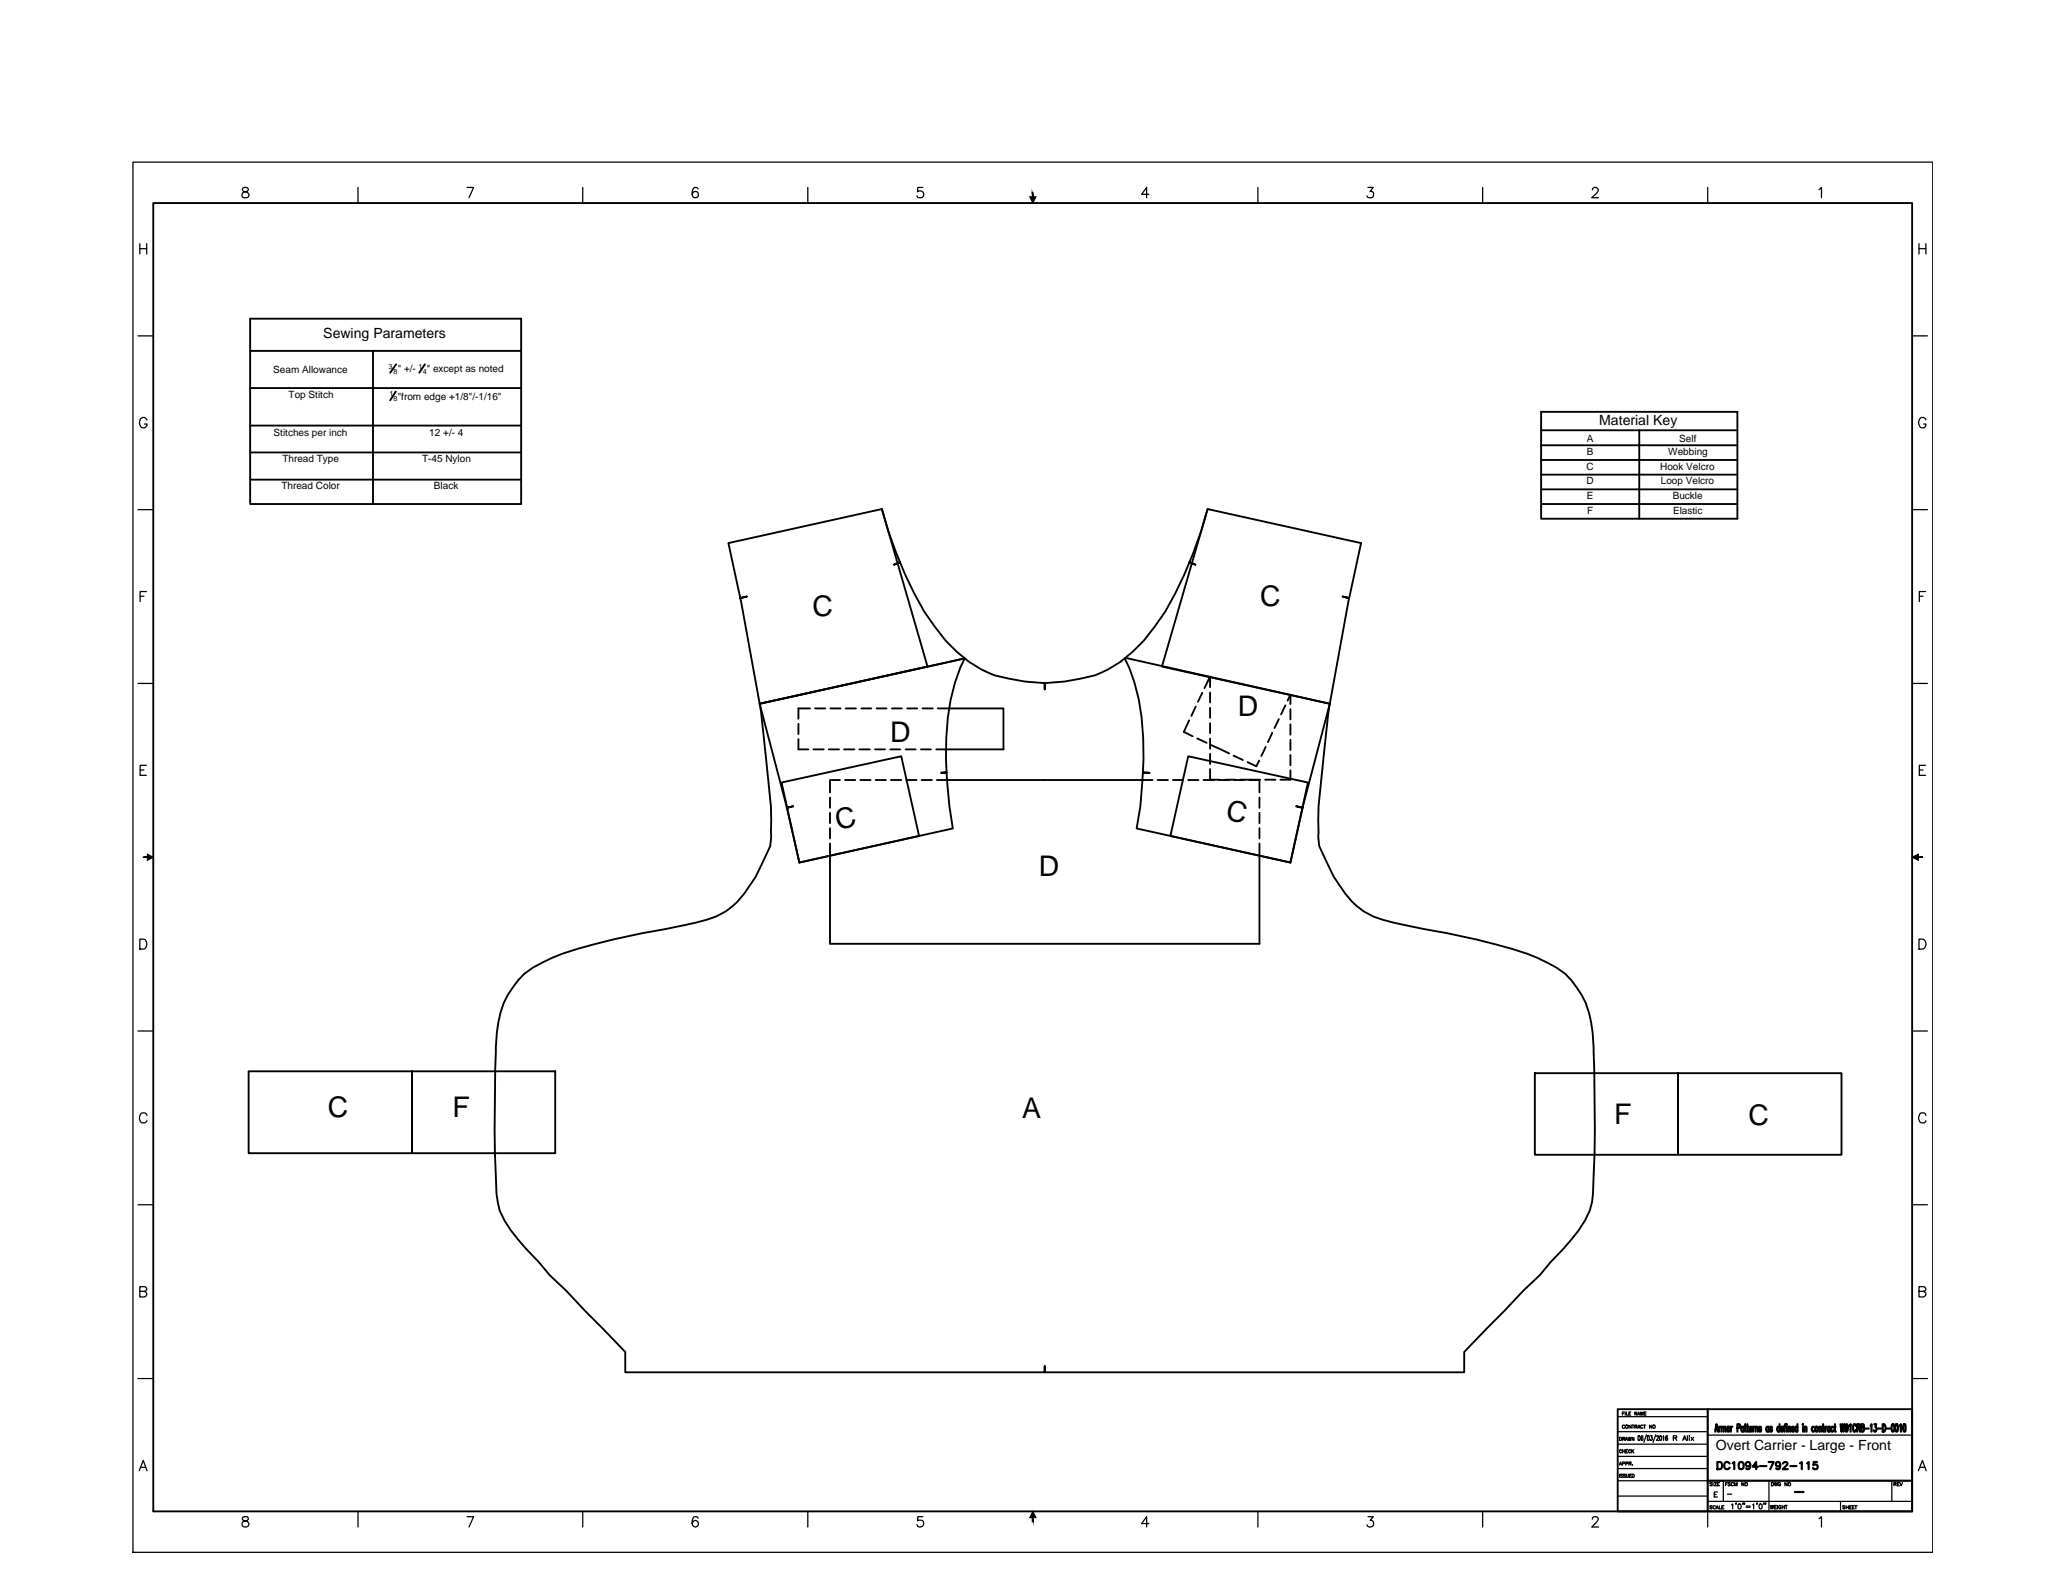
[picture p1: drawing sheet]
<svg xmlns="http://www.w3.org/2000/svg" width="279mm" height="216mm" viewBox="0 0 279 216" stroke-linecap="round" stroke-linejoin="round" font-family="sans-serif">
<!-- layer: T001L001 -->
<g fill="none" stroke="#000" stroke-width=".25">
<path d="M98.7 73.6l20.7-4.7 .9 3 1.6 4.2-.8 .4 .8-.4a38.4 38.4 0 0 0 6.2 10.7 16.5 16.5 0 0 0 6.6 4.7l4.1 .8 2.7 .2v.9v-.9l2.7-.2 2.1-.4a13.3 13.3 0 0 0 7.1-3.6 31.3 31.3 0 0 0 7-10.4l.7-1.8 .8 .4-.8-.4 1.6-4.2 .8-3 20.8 4.7-1.6 7.4-.9-.2 .9 .2-2.7 14.8-.7 6.8a64.6 64.6 0 0 0-.8 10.7l.2 1.3 1.1 2.5a15.2 15.2 0 0 0 4.9 6.3 16.5 16.5 0 0 0 5.5 1.9 154.6 154.6 0 0 1 14.5 3.2 22.3 22.3 0 0 1 7.3 3.4 11.9 11.9 0 0 1 3.7 8l.1 2.6a168.1 168.1 0 0 1-.2 20.3 11.5 11.5 0 0 1-2.8 5.1l-2.8 3.1-1.5 1.7-2.2 2.1-8 8.3v2.8h-56.8v-.9v.9h-56.8v-2.8l-8-8.3-2.3-2.1-1.4-1.7a30.3 30.3 0 0 1-4.7-5.7l-.6-1.4-.5-2.2a199.8 199.8 0 0 1 0-19.2 16 16 0 0 1 1.6-7.7 10 10 0 0 1 4.7-4.4 28.5 28.5 0 0 1 6.9-2.5 166.7 166.7 0 0 1 12.4-2.6 16.5 16.5 0 0 0 5.5-1.9 13.6 13.6 0 0 0 4.8-6.3l1.2-2.5 .2-1.3a64.6 64.6 0 0 0-.8-10.7l-.7-6.8-2.7-14.8 .8-.2-.8 .2zM102.9 95.3l27.8-6.1a24.6 24.6 0 0 0-2.5 10.8l-.1 2.8 .1 1.8-.9 .1 .9-.1 .4 4.6 .4 3-20.7 4.6-1.7-7.4 .8-.2-.8 .2zM108.1 96v1.4M108.1 98v1.4M128.6 96h7.3v5.5h-7.7M130.7 89.2l-27.8 6.1M152.6 89.1l27.5 6.2-3.7 14.1-.8-.2 .8 .2-1.6 7.4-20.9-4.6 .5-3 .4-4.6 .9 .1-.9-.1a32.5 32.5 0 0 0-1.9-14.2l-.6-1.2M160.3 99.1l1.2 .6M163.9 91.7v1.4M163.9 93.8v1.4M163.9 95.9v1.3M163.9 97.9v1.4"/>
<path d="M174.8 94.1v1.3M174.8 96v1.4M174.8 98.1v1.4M108.1 100.1v1.4M112.4 115.9v11.9h58.2v-11.9M128.2 105.6h26.5M162.2 100l1.2 .6M163.9 104.2v1.4h1.3M163.9 100v1.4M163.9 102.1v1.4M164 100.9l2.5 1.2M165.9 105.6h1.4"/>
<path d="M167.1 102.3l1.2 .6M168 105.6h2.7M169 103.2l1.2 .6M171.3 105.6h1.4M174.8 104.3v1.3h-1.4M174.8 100.2v1.4M174.8 102.3v1.4"/>
</g>
<!-- layer: 0 -->
<g fill="none" stroke="#000" stroke-width=".25">
<path d="M20.8 27.5h238.2v177.2h-238.2zM33.9 43.2h36.7v25.1h-36.7zM33.9 47.5h36.7M33.9 52.6h36.7M33.9 57.6h36.7M50.5 47.5v20.8M53.6 53l-.8 1.2M53.7 49.3l-.9 1.2M57.5 49.3l-.7 1.2M208.7 55.8h26.6v14.5h-26.6zM208.7 58.3h26.6M222 58.3v12"/>
<path d="M33.9 61.3h36.7M33.9 65h36.7M119.4 68.9l6.2 21.4-22.7 5M163.5 68.9l-6.1 21.4 22.7 5M208.7 60.3h26.6M208.7 62.3h26.6M208.7 64.3h26.6M208.7 66.3h26.6M208.7 68.3h26.6M108.1 96h1.6M110.4 96h1.4M112.5 96h1.3"/>
<path d="M114.5 96h1.4M116.6 96h1.4M118.7 96h1.4M120.8 96h1.3M122.9 96h1.3M124.9 96h1.4M127 96h1.6M161.1 97.6l-.8 1.5M161.9 95.7l-.6 1.3M162.8 93.8l-.6 1.3M163.9 91.6l-.8 1.6M172.3 99.3l-.6 1.2"/>
<path d="M173.2 97.4l-.6 1.2M174.1 95.5l-.6 1.3M174.8 94.1l-.4 .8M105.8 106l16.3-3.6 2.4 10.8-16.2 3.6zM108.1 101.5h1.4M110.2 101.5h1.4M112.2 101.5h1.4M112.4 108v1.4M112.4 110.1v1.4M112.4 112.2v1.4M112.4 114.2v1.7M113.8 105.6h-1.4v1.7"/>
<path d="M114.3 101.5h1.4M114.4 105.6h1.4M116.4 101.5h1.4M116.5 105.6h1.4M118.5 101.5h1.4M118.6 105.6h1.4M120.6 101.5h1.3M120.7 105.6h1.4M122.7 101.5h1.3M122.7 105.6h1.4M124.7 101.5h1.4M124.8 105.6h1.4"/>
<path d="M126.8 101.5h1.4M126.9 105.6h1.3M154.7 105.6h1.4M156.8 105.6h1.4M158.8 105.6h1.4M160.9 102.4l16.2 3.6-2.3 10.8-16.3-3.6zM160.9 105.6h1.4M163 105.6h1.4M165.1 105.6h1.4M167.1 105.6h1.4M169.2 105.6h1.4v1.7M170.5 103l-.3 .8"/>
<path d="M170.6 108v1.4M170.6 110.1v1.4M170.6 112.2v1.4M170.6 114.2v1.7M171.4 101.2l-.6 1.2M33.7 145.1h22.1v11.1h-22.1zM55.8 145.1h19.4v11.1h-19.4zM207.9 145.4h19.4v11h-19.4zM227.3 145.4h22.1v11h-22.1zM219.1 190.9h39.9v13.8h-39.9z"/>
</g>
<!-- layer: AM_BOR -->
<g fill="#000" stroke="#000" stroke-width=".14">
<path d="M139.5 26.7h.8l-.4 .8zM20 115.7l.8 .4-.8 .4zM259 116.1l.8-.4v.8zM139.9 204.7l.4 .9h-.8z"/>
<path d="M139.8 26.1l.1 .6v-.6zM139.8 26.1l.1 .6h-.1z"/>
<path d="M19.4 116.1h.6zM19.4 116.1h.6z"/>
<path d="M259.8 116.1h.6zM259.8 116.1h.6h-.6z"/>
<path d="M139.8 205.6v.5h.1zM139.8 205.6h.1v.5z"/>
</g>
<g fill="none" stroke="#000" stroke-width=".17">
<path d="M18 22h243.8v188.3h-243.8zM18.9 33.7h1M18.9 33v1.4M19.9 33v1.4M32.9 25.5a.27 .27 0 0 0-.1 .2 .27 .27 0 0 0 .2 .2 .49 .49 0 0 1 .6 .2 .49 .49 0 0 1-.1 .6l-.4 .1-.3-.1a.51 .51 0 0 1 .1-.6 .51 .51 0 0 1 .5-.2 .27 .27 0 0 0 .2-.2 .27 .27 0 0 0-.1-.2l-.1-.1zM48.5 25.4v2.1M63.3 25.4h.8l-.6 1.4M78.9 25.4v2.1M94.5 25.6a.38 .38 0 0 0-.5-.1 .82 .82 0 0 0 .1 1.3 .43 .43 0 0 0 .5-.4 .43 .43 0 0 0-.4-.5 .43 .43 0 0 0-.5 .4M109.4 25.4v2.1M125 25.4h-.7v.6a.49 .49 0 0 1 .7 0 .49 .49 0 0 1-.1 .7 .49 .49 0 0 1-.7-.2M155.6 26.3h-1l.7-.9v1.4"/>
<path d="M170.4 25.4v2.1M185.3 25.4h.7l-.4 .5a.44 .44 0 0 1 .4 .5 .44 .44 0 0 1-.6 .4l-.1-.1-.2-.2M200.8 25.4v2.1M215.7 25.7v-.1l.2-.2a.45 .45 0 0 1 .6 .4l-.2 .3-.7 .7h.9M231.3 25.4v2.1M246.4 25.7l.3-.3v1.4M259.9 33v1.4M259.9 33.7h.9M260.8 33v1.4M18.7 45.5h2.1M19.9 56.9a.52 .52 0 0 0-.6-.4 .52 .52 0 0 0-.4 .6v.3a.51 .51 0 0 0 .5 .5 .51 .51 0 0 0 .5-.5h-.3M259 45.5h2"/>
<path d="M260.8 56.9a.5 .5 0 0 0-.6-.4 .5 .5 0 0 0-.3 .6v.3a.49 .49 0 0 0 .4 .6 .49 .49 0 0 0 .5-.6h-.3M18.7 69h2.1M259 69h2M18.7 92.6h2.1M19 80.8h.5M19.8 80.1h-.8v1.4M259 92.6h2M259.9 80.8h.5M260.8 80.1h-.9v1.4M19 104.3h.5M19.8 103.7h-.8v1.3h.8M259.9 104.3h.5"/>
<path d="M260.8 103.7h-.9v1.3h.9M18.7 139.6h2.1M18.9 127.2h.5a.71 .71 0 0 1 .5 .7 .71 .71 0 0 1-.5 .7h-.5zM259 139.6h2M259.9 127.2h.5a.71 .71 0 0 1 .5 .7 .71 .71 0 0 1-.5 .7h-.5zM19.9 151.1a.52 .52 0 0 0-.6-.4 .52 .52 0 0 0-.4 .5v.4a.53 .53 0 0 0 .4 .5 .53 .53 0 0 0 .6-.3M260.8 151.1a.5 .5 0 0 0-.5-.4 .5 .5 0 0 0-.4 .5v.4a.51 .51 0 0 0 .4 .5 .51 .51 0 0 0 .5-.3M18.7 163.2h2.1M18.9 174.9h.6a.36 .36 0 0 0 .4-.4l-.2-.2h-.8v1.4h.6a.38 .38 0 0 0 .4-.3 .38 .38 0 0 0-.2-.4l-.2-.1M259 163.2h2M259.9 174.9h.6a.32 .32 0 0 0 .3-.3 .32 .32 0 0 0-.3-.3h-.6v1.4h.6a.38 .38 0 0 0 .3-.4 .38 .38 0 0 0-.3-.4M18.7 186.7h2.1"/>
<path d="M18.9 199.2l.5-1.4 .5 1.4M19.1 198.7h.6M219.1 193.9h12.2M219.1 195.6h12.2M219.1 197.3h12.2M219.1 191.9h12.2M219.1 198.9h12.2M219.3 198.4l.2-.4 .1 .4M219.3 194.7a.22 .22 0 0 1 .3 .2 .22 .22 0 0 1-.3 .2zM219.3 199.7v.4M219.3 198.3h.3M219.6 196.5a.15 .15 0 0 0-.1-.2 .15 .15 0 0 0-.2 .2v.1a.15 .15 0 0 0 .2 .2 .15 .15 0 0 0 .1-.1"/>
<path d="M219.7 198.2h.3v-.1l-.3-.1v.4M219.7 191.5h.2M219.8 194.9h.2l.1-.1-.3-.1v.4M219.8 199.7h-.3v.1l.3 .2-.1 .1h-.2M219.8 196.3v.5M219.8 196.5h.3M219.9 194.9l.2 .2M220 191.2h-.3v.5M220 193.1a.17 .17 0 0 0-.2-.1 .17 .17 0 0 0-.1 .3 .16 .16 0 0 0 .1 .1 .16 .16 0 0 0 .2 0M220.1 196.3v.5M220.1 195.1l.2-.4 .1 .4M220.1 191.2v.5"/>
<path d="M220.1 199.7h-.2v.1l.2 .2v.1h-.2M220.2 198.2h.2v-.2h-.2v.4M220.2 196.5h.2M220.2 195h.2M220.3 191.2v.5h.2M220.3 199.7v.4h.2v-.4M220.4 196.3h-.2v.5h.2M220.5 194.7l.1 .4 .1-.4 .1 .4 .1-.4M220.6 198.2h.3v-.1l-.3-.1v.4M220.6 191.5h.1M220.7 199.9h.1M220.8 198.2l.1 .2"/>
<path d="M220.9 191.2h-.3v.5h.3M220.9 196.5a.15 .15 0 0 0-.2-.2 .15 .15 0 0 0-.1 .2v.1a.15 .15 0 0 0 .1 .2 .15 .15 0 0 0 .2-.1M220.9 193v.4l-.3-.4v.4M221 199.7h-.3v.4h.3M221 196.3v.5M221 199.7h.2a.24 .24 0 0 1 .1 .2 .24 .24 0 0 1-.1 .2h-.2zM221 193h.3M221.1 198.4h.1M221.1 196.5l.2 .3M221.2 193v.4M221.3 194.7v.4l-.3-.4v.4M221.3 196.3l-.3 .3"/>
<path d="M221.4 193.2h.3v-.2h-.3v.4M221.5 193.2l.2 .2M221.7 191.2v.5l-.3-.5v.5M221.8 191.7l.1-.5 .2 .5M221.8 193.4l.2-.4 .1 .4M221.8 191.5h.3M221.8 193.3h.3M221.9 194.5a.35 .35 0 0 1 .3 .2 .35 .35 0 0 1-.2 .4h-.1l-.1-.1zM222.2 191.7v-.5l.1 .5 .2-.5v.5M222.5 193.1a.2 .2 0 0 0-.3 0 .2 .2 0 0 0 0 .3 .2 .2 0 0 0 .3 0M222.5 194.5h-.2v.6a.19 .19 0 0 0 .2-.2 .19 .19 0 0 0-.2-.2v.2M222.6 193h.3"/>
<path d="M222.7 191.5h.2M222.7 193v.4M222.9 191.2h-.2v.5h.2M223 194.3l-.4 1.1M223.2 194.5h.1l.1 .1-.1 .5h-.1l-.1-.1zM223.5 194.5h.2v.2a.18 .18 0 0 1 .1 .3 .18 .18 0 0 1-.3 .1v-.1M223.7 193v.4l-.3-.4v.4M224.3 194.3l-.4 1.1M224.4 194.6v-.1h.2v.2l-.3 .4h.3M224.8 194.5a.35 .35 0 0 1 .3 .2 .35 .35 0 0 1-.2 .4h-.1v-.1zM225.2 194.6l.1-.1v.6M225.8 194.5a.35 .35 0 0 0-.3 .2 .35 .35 0 0 0 .2 .4 .19 .19 0 0 0 .2-.2 .19 .19 0 0 0-.2-.2l-.1 .2"/>
<path d="M226.6 194.8h.4l.1-.2-.2-.1h-.3v.6M226.9 194.8l.2 .3M227.9 195.1l.2-.6 .3 .6M228 194.9h.3M228.5 194.5v.6M228.8 194.5h.1M228.8 194.7v.4M229 194.7l.4 .4M229.4 194.7l-.4 .4M231.3 194.4h27.7M259 186.7h2M259.8 199.2l.6-1.4 .5 1.4"/>
<path d="M260 198.7h.7M32.9 205.5l-.1 .3 .2 .1a.58 .58 0 0 1 .7 .6 .47 .47 0 0 1-.6 .3 .47 .47 0 0 1-.3-.6l.1-.1 .6-.2 .1-.3a.52 .52 0 0 0-.7-.1zM48.5 204.7v2.1M63.3 205.4h.8l-.6 1.4M78.9 204.7v2.1M94.5 205.6a.42 .42 0 0 0-.5-.1 .81 .81 0 0 0 .2 1.3 .44 .44 0 0 0 .4-.4 .44 .44 0 0 0-.4-.4 .44 .44 0 0 0-.5 .4M109.4 204.7v2.1M125 205.4h-.7v.6a.49 .49 0 0 1 .7 0 .49 .49 0 0 1-.1 .8 .49 .49 0 0 1-.7-.3M155.6 206.4h-1l.7-1v1.4M170.4 204.7v2.1M185.3 205.4h.7l-.4 .5a.46 .46 0 0 1 .4 .6 .46 .46 0 0 1-.6 .3l-.3-.3M200.8 204.7v2.1"/>
<path d="M215.7 205.8l.1-.3h.5a.28 .28 0 0 1 .1 .4l-.8 .9h.9M219.1 202.6h12.2M219.1 200.6h12.2M231.3 204.7v2.1M231.3 203.4h27.7M231.9 200.9h-.3v.1l.3 .1-.1 .1h-.2M231.9 204l-.3-.1v.2l.3 .2-.2 .1-.1-.1M232 200.8v.4M232.2 200.8h.3l-.3 .4h.3M232.2 202.4h.2M232.3 204a.17 .17 0 0 0-.2 0 .17 .17 0 0 0-.1 .2l.1 .2 .2-.1M232.4 204.4l.2-.5 .1 .5"/>
<path d="M232.5 204.2h.2M232.6 202.1h-.4v.7h.4M232.6 201h.2M232.8 203.9v.5h.3M232.9 200.8h-.3v.4h.3M233.2 204.2h.2M233.4 200.6v2.8M233.5 203.9h-.3v.5h.3M233.7 201h.2M233.9 200.8h-.2v.4M233.9 202.4h.6M234.3 200.9h-.3l.1 .1 .2 .1v.1h-.3"/>
<path d="M234.5 203.8l.2-.1v.7M234.8 200.9a.2 .2 0 0 0-.3 0 .2 .2 0 0 0 0 .3 .2 .2 0 0 0 .3 0M234.9 201.2v-.4l.2 .4 .2-.4v.4M235.1 203.6v.2M235.4 203.8l.2-.1a.35 .35 0 0 1 .2 .3 .35 .35 0 0 1-.2 .4l-.2-.2zM236.1 203.6h-.1h.1l-.1 .2M236.2 200.8v.4l-.3-.4v.4M236.3 203.6l-.1 .2M236.5 204.2h.5M236.5 204h.5M237.4 203.8l.1-.1v.7M238 203.6h-.1h.1l-.1 .2"/>
<path d="M238.3 203.7h.1a.35 .35 0 0 1 .2 .3 .35 .35 0 0 1-.2 .4l-.2-.3zM238.9 203.6v.2M239.2 203.6h-.1h.1l-.1 .2M239.6 200.6v4.1M239.8 203.9l.1 .5 .1-.5 .1 .5 .1-.5M239.9 200.8a.22 .22 0 0 1 .3 .2 .22 .22 0 0 1-.3 .2zM240.3 200.8l.1 .4 .1-.4 .1 .4 .1-.4M240.3 204.1h.2M240.6 203.9h-.3v.5h.3M240.7 203.9v.5M241.1 200.9a.2 .2 0 0 0-.2 0 .2 .2 0 0 0 0 .3 .2 .2 0 0 0 .2 0v-.1h-.1M241.2 204a.15 .15 0 0 0-.2-.1 .15 .15 0 0 0-.1 .2v.1a.15 .15 0 0 0 .1 .2 .15 .15 0 0 0 .2-.2h-.1"/>
<path d="M241.4 204.1h.3M241.4 203.9v.5M241.7 203.9v.5M241.7 203.9h.3M241.9 203.9v.5M242 200.8v.4l-.3-.4v.4M246.4 205.7l.3-.3v1.4M249.3 203.4v1.3M249.9 204h-.3v.1l.3 .1-.1 .2-.2-.1M250 203.9v.5M250 204.2h.3M250.3 203.9v.5"/>
<path d="M250.5 204.2h.1M250.8 203.9h-.3v.5h.3M250.9 204.2h.2M251.1 203.9h-.2v.5h.2M251.2 203.9h.3M251.3 203.9v.5M256.2 200.6v2.8M256.5 201h.3v-.1l-.3-.1v.4M256.7 201l.1 .2M257 201h.1M257.2 200.8h-.2v.4h.2M257.3 200.8l.2 .4 .2-.4"/>
<circle cx="220.3" cy="193.2" r=".2"/>
<circle cx="224" cy="193.2" r=".21"/>
<circle cx="236.5" cy="201" r=".21"/>
<circle cx="242.4" cy="201" r=".21"/>
</g>
<g fill="none" stroke="#000" stroke-width=".3">
<path d="M231.3 190.9v13.8M232.3 193.9l.2-1 .2 1M232.3 193.6h.3M232.6 198a.51 .51 0 0 1 .6 .5 .51 .51 0 0 1-.6 .5zM232.8 193.2v.7M233 193.2l-.1 .1-.1 .2M233.1 193.4l.2-.2 .1 .1v.6M233.1 193.2v.7M233.4 193.4l.2-.2 .1 .1v.6M234 193.3a.32 .32 0 0 1 .3 .2 .32 .32 0 0 1-.1 .4h-.2l-.1-.3zM234.2 198.2a.41 .41 0 0 0-.5-.1 .41 .41 0 0 0-.2 .5 .38 .38 0 0 0 .3 .4 .38 .38 0 0 0 .4-.2M234.4 193.2v.7"/>
<path d="M234.6 193.2l-.1 .1-.1 .2M234.7 198.2l.2-.2v1M235.3 193.4l.3-.1 .1-.2-.1-.2h-.3v1M235.6 198.1a.38 .38 0 0 1 .5 .1 .64 .64 0 0 1-.2 .8h-.3l-.1-.2v-.4zM236.1 193.4v-.1a.32 .32 0 0 0-.3 .2 .32 .32 0 0 0 .1 .4h.1l.1-.2M236.1 193.2v.7M236.3 193.2h.2M236.4 192.9v.8l.1 .2M236.6 193.2h.2M236.7 192.9v.8v.2h.1M237 193.5h.3l-.2-.3a.42 .42 0 0 0 0 .7l.2-.2M237 198.4a.32 .32 0 0 1-.4 .2 .32 .32 0 0 1-.1-.5 .32 .32 0 0 1 .5 0v.5l-.1 .4h-.2l-.2-.1"/>
<path d="M237.4 193.2v.7M237.6 193.2l-.1 .1-.1 .2M237.8 193.4l.1-.2 .1 .1 .1 .6M237.8 193.2v.7M238.1 198.7h-.7l.4-.7v1M238.4 198.6h.8M238.5 193.4l-.1-.2-.2 .2 .3 .3v.2h-.2l-.1-.2M239.5 193.4v-.1a.32 .32 0 0 0-.4 .2 .32 .32 0 0 0 .2 .4h.1l.1-.2M239.5 198h.7l-.5 1M239.5 193.2v.7M240 193.4l-.1-.2-.2 .2 .3 .2v.3h-.2l-.1-.2M241 193.4l-.1-.1a.32 .32 0 0 0-.3 .2 .32 .32 0 0 0 .2 .4h.1l.1-.2"/>
<path d="M241 192.9v1M241.1 198.4a.3 .3 0 0 1-.4 .2 .3 .3 0 0 1-.2-.4 .3 .3 0 0 1 .5-.1l.1 .3a.47 .47 0 0 1-.3 .6l-.2-.1M241.2 193.5h.3l-.1-.3a.37 .37 0 0 0-.2 .4 .37 .37 0 0 0 .2 .3l.1-.2M241.5 198.2a.3 .3 0 0 1 .3-.2 .3 .3 0 0 1 .3 .3l-.7 .7h.7M241.6 193.2h.2M241.8 192.9l-.1 .2v.8M242 192.9v.1zM242 193.3v.6M242.2 193.4v-.1h.3v.6M242.2 193.2v.7M242.5 198.6h.8M242.7 193.5h.3l-.1-.3-.2 .2v.3l.1 .2 .2-.2"/>
<path d="M243.4 193.4l-.1-.2-.2 .2 .1 .5h.1l.1-.2M243.4 192.9v1M243.8 198.2l.2-.2v1M244.2 192.9v.1zM244.2 193.3v.6M244.4 193.4v-.1h.3v.6M244.4 193.2v.7M244.7 198.2l.3-.2v1M245.7 193.4v-.1a.32 .32 0 0 0-.4 .2 .32 .32 0 0 0 .2 .4h.2v-.2M245.9 193.3l.2-.1 .1 .2v.3l-.1 .2h-.2l-.1-.3zM246.1 198h-.5v.4a.34 .34 0 0 1 .5 0 .34 .34 0 0 1-.1 .5 .34 .34 0 0 1-.5-.1M246.4 193.4v-.1h.2v.6"/>
<path d="M246.4 193.2v.7M246.8 193.2h.2M246.9 192.9v1h.1M247.2 193.2v.7M247.4 193.2l-.2 .1v.2M247.8 193.4l-.1-.1a.32 .32 0 0 0-.3 .2 .32 .32 0 0 0 .2 .4h.1l.1-.2M247.8 193.2v.7M248.3 193.4l-.1-.2a.42 .42 0 0 0 0 .7l.1-.2M248.4 193.2h.2M248.5 192.9v1h.1M249.3 192.9l.1 1 .1-1 .2 1 .1-1M250.2 193.2v.3a.28 .28 0 0 1-.3-.3 .28 .28 0 0 1 .3-.3v.2v.6l-.1 .2-.1-.2"/>
<path d="M250.5 193.1l.1-.2v1M251.3 193.2l-.1-.3a.58 .58 0 0 0-.2 .8l.1 .2h.1l.1-.2M251.5 193.4l.4-.1v-.4h-.4v1M251.7 193.4l.2 .5M252.1 193.4l.3-.1v-.2l-.1-.2h-.2v1h.2l.1-.2-.1-.3M252.6 193.5h.5M253.3 193.1l.2-.2v1M253.8 192.9h.3l-.1 .4a.35 .35 0 0 1 .1 .3 .35 .35 0 0 1-.2 .3l-.1-.2M254.3 193.5h.5M255 192.9h.2a.69 .69 0 0 1 0 1h-.2zM255.5 193.5h.5M256.3 192.9h.2l.1 .4-.1 .6h-.1h-.1l-.1-.4z"/>
<path d="M256.8 192.9h.2l.1 .4-.1 .6h-.1h-.1l-.1-.4zM257.3 193.1l.1-.2v1M257.8 192.9h.2l.1 .2v.6l-.1 .2h-.2l-.1-.4zM231.3 200.6h27.7M243.1 202.1h1.2"/>
</g>
<g font-size="3.9">
<text x="110" y="83.4">C</text>
<text x="170.7" y="82.1">C</text>
<text x="120.6" y="100.4">D</text>
<text x="167.7" y="97">D</text>
<text x="113.5" y="112.4" transform="rotate(-13 113.5 112.4)">C</text>
<text x="165.9" y="111" transform="rotate(13 165.9 111)">C</text>
<text x="140.7" y="118.6">D</text>
<text x="44.4" y="151.3">C</text>
<text x="61.3" y="151.3">F</text>
<text x="138.4" y="151.5">A</text>
<text x="218.6" y="152.2">F</text>
<text x="236.8" y="152.3">C</text>
</g>
<g font-size="1.9">
<text x="43.8" y="45.8">Sewing Parameters</text>
<text x="216.6" y="57.5">Material Key</text>
<text x="232.4" y="196.4">Overt Carrier - Large - Front</text>
</g>
<g font-size="1.4">
<text x="37" y="50.6">Seam Allowance</text>
<text x="39.1" y="53.9">Top Stitch</text>
<text x="53.9" y="50.4">&quot; +/-</text>
<text x="57.8" y="50.4">&quot; except as noted</text>
<text x="37.1" y="59">Stitches per inch</text>
<text x="53.9" y="54.1">&quot;from edge +1/8&quot;/-1/16&quot;</text>
<text x="58.1" y="59">12 +/- 4</text>
<text x="214.9" y="59.8">A</text>
<text x="227.4" y="59.8">Self</text>
<text x="38.2" y="62.6">Thread Type</text>
<text x="57.2" y="62.6">T-45 Nylon</text>
<text x="214.9" y="63.6">C</text>
<text x="214.9" y="65.6">D</text>
<text x="214.9" y="61.6">B</text>
<text x="224.8" y="63.6">Hook Velcro</text>
<text x="224.9" y="65.6">Loop Velcro</text>
<text x="225.9" y="61.6">Webbing</text>
<text x="38.1" y="66.3">Thread Color</text>
<text x="58.8" y="66.3">Black</text>
<text x="214.9" y="67.6">E</text>
<text x="214.9" y="69.6">F</text>
<text x="226.5" y="67.6">Buckle</text>
<text x="226.6" y="69.6">Elastic</text>
</g>
<g font-size="1">
<text x="52.6" y="49.9">3</text>
<text x="52.8" y="53.6">1</text>
<text x="53.3" y="50.6">8</text>
<text x="56.7" y="49.9">1</text>
<text x="57.2" y="50.6">4</text>
<text x="53.3" y="54.3">8</text>
</g>
</svg>
